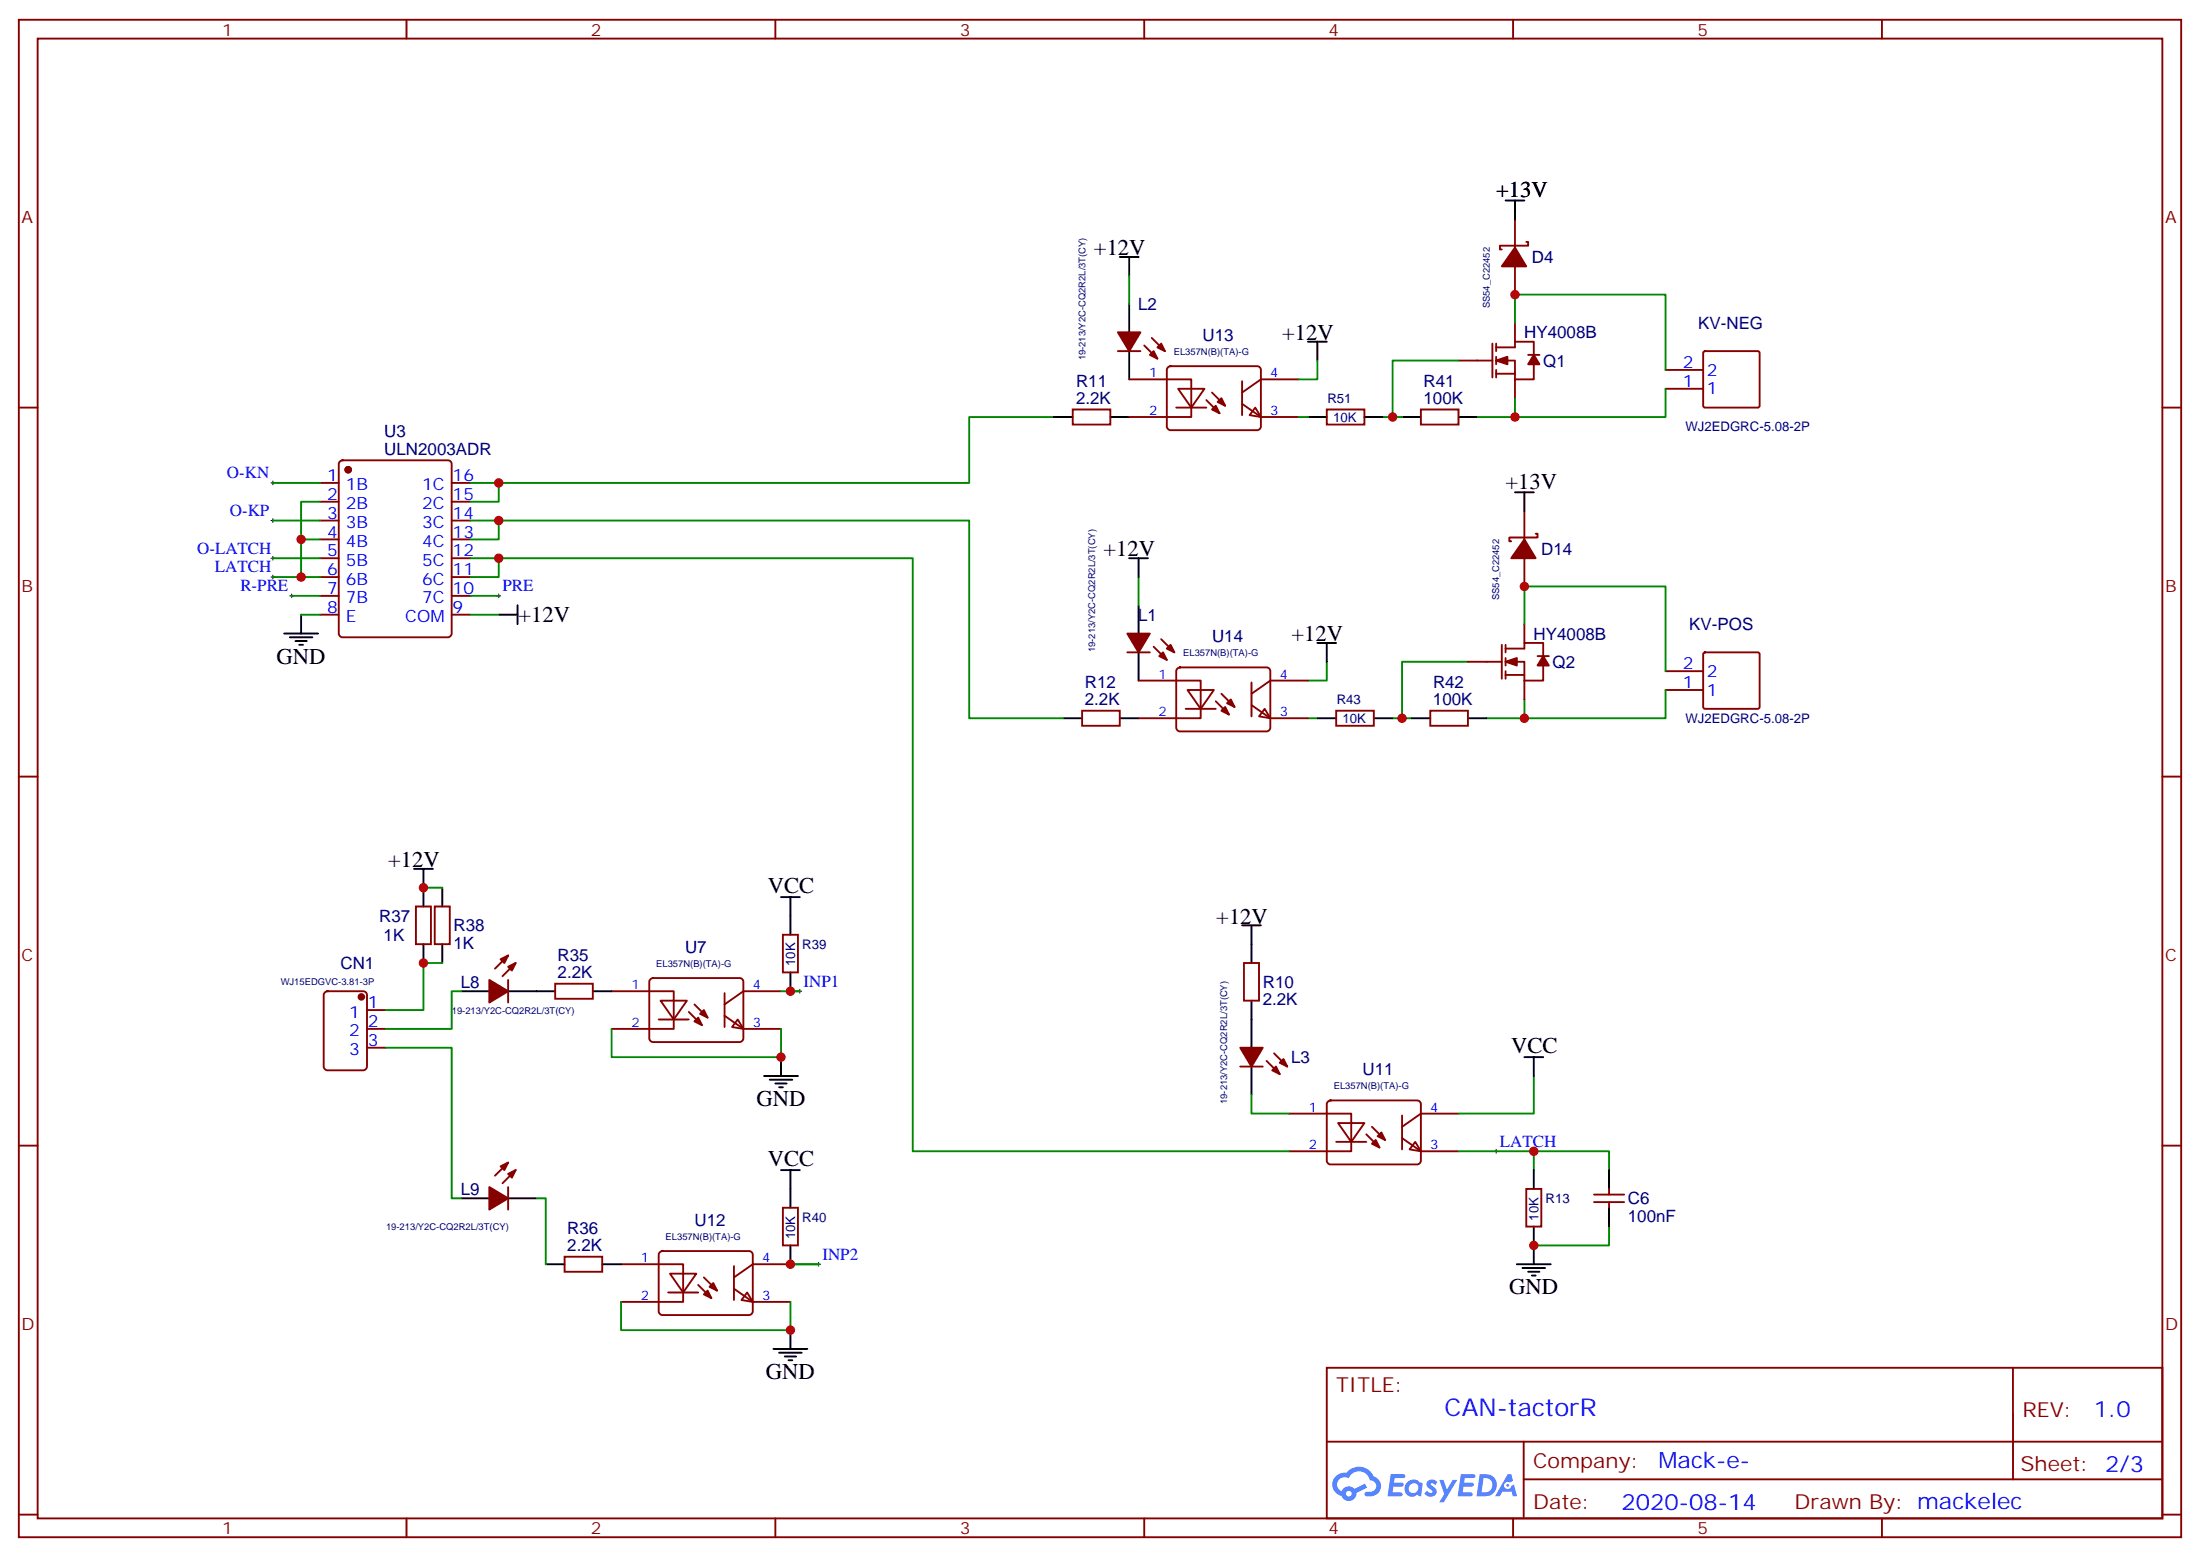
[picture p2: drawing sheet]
<svg xmlns="http://www.w3.org/2000/svg" width="412mm" height="292mm" viewBox="0 0 412 292" stroke-linecap="round" stroke-linejoin="round" font-family="sans-serif">
<g fill="none" stroke="#870000" stroke-width=".35">
<path d="M3.5 3.7h405.4v284.3h-405.4zM7.1 7.2h398.2v277.3h-398.2zM76.2 3.7v3.5M145.3 3.7v3.5M214.5 3.7v3.5M283.6 3.7v3.5M352.8 3.7v3.5M3.5 76.4h3.6M405.3 76.4h3.6M3.5 145.5h3.6M405.3 145.5h3.6M3.5 214.7h3.6"/>
<path d="M405.3 214.7h3.6M248.7 256.3h156.6v28.2h-156.6zM377.3 256.3v20.9M248.7 270.1h156.5M285.6 277.2h119.6M285.6 270.1v14.2M3.5 283.8h3.6M76.2 284.5v3.5M145.3 284.5v3.5M214.5 284.5v3.5M283.6 284.5v3.5M352.8 284.5v3.5"/>
<path d="M405.3 283.8h3.6"/>
</g>
<g fill="#5487ff">
<path d="M267.7 277.5a1.22 1.22 0 0 1 1.7 .2l-.4 .6a.47 .47 0 0 0-.3-.4 .47 .47 0 0 0-.5 .2v.1a1.55 1.55 0 0 1 1.1 1.5 1.34 1.34 0 0 1-2.3 .2l.5-.6a.6 .6 0 0 0 .5 .5 .6 .6 0 0 0 .5-.3l-.1-.2a1.25 1.25 0 0 1-.9-1.7z"/>
<path d="M260.7 276.2h1.5a1.22 1.22 0 0 1 1.2 .2 .37 .37 0 0 1-.3 .6h-1.7l-.1 .8h1.5a.37 .37 0 0 1 .3 .4 .37 .37 0 0 1-.3 .4h-1.6l-.2 1.1h.8a1.15 1.15 0 0 1 1.1 .1 .36 .36 0 0 1-.3 .6h-2.5z"/>
<path d="M273.8 276.2h1.6a1.23 1.23 0 0 1 1.1 .2 .37 .37 0 0 1-.3 .6h-1.6l-.2 .8h1.6a.37 .37 0 0 1 .3 .4 .37 .37 0 0 1-.4 .4l-1.6-.1-.1 1.1h.7a1.15 1.15 0 0 1 1.1 .2 .36 .36 0 0 1-.3 .6h-2.4z"/>
<path d="M282.6 276.2h.7l.3 1.3-.6 .3a.69 .69 0 0 0-1 .3 .69 .69 0 0 0 .4 .9 .69 .69 0 0 0 .9-.6l.5-.2 .6 2.2h-.8l-.2-.9h-1.8l-.5 .9h-.8z"/>
<path d="M269.8 277.3h.8l.6 1.8 1.1-1.8h.9l-2.6 4.2h-.8l.9-1.5z"/>
<path d="M277.4 276.2l-.6 4.2h1.3a2.11 2.11 0 0 0 2.5-2.1 2.11 2.11 0 0 0-2.5-2.1zM278.1 277a1.39 1.39 0 0 1 1.7 1.4 1.39 1.39 0 0 1-1.8 1.2h-.3z"/>
<path d="M263.7 277.8a1.47 1.47 0 0 0-.1 2.1 1.47 1.47 0 0 0 2.1 .1l.7 .4 .3-2.3-.2-.3h-.4a1.49 1.49 0 0 0-2.4 0zM264.4 278.2a.91 .91 0 0 1 1.5 .4 .91 .91 0 0 1-1 1.2 .87 .87 0 0 1-.8-.6 .87 .87 0 0 1 .3-1z"/>
<path d="M250.4 276.6a2.18 2.18 0 0 0 1.1 3.7 1.44 1.44 0 0 0 1.6 .9 1.44 1.44 0 0 0 1.2-1.4l2-1.1-.5-.7-1.9 1a1.47 1.47 0 0 0-2.4 .4 1.39 1.39 0 0 1-.7-1.9 1.39 1.39 0 0 1 2-.5 2.08 2.08 0 0 1 2.2-1.3 2.08 2.08 0 0 1 1.8 1.7 1.07 1.07 0 0 1 1.2 1 1.07 1.07 0 0 1-1 1.1h-.7a.43 .43 0 0 0-.5 .4 .43 .43 0 0 0 .4 .5 2.02 2.02 0 0 0 2.3-.8 2.02 2.02 0 0 0-.2-2.5l-.8-.5a2.98 2.98 0 0 0-5.1-.6l-1.1 .1zM252.3 279.9a.55 .55 0 0 1 1.1 0 .55 .55 0 0 1-1.1 0z"/>
<circle cx="282.6" cy="278.3" r=".26"/>
</g>
<g fill="none" stroke="#000" stroke-width=".35">
<path d="M282.2 37.6h3.6M284 37.6v3.5M209.9 48.2h3.5M211.7 48.2v3.5M211.7 57v5.3M197.6 78.1h3.5M208.1 78.1h3.6M211.7 65.8v5.3M245.2 78.1h3.5M245.2 64h3.5M246.9 64v3.6M255.8 78.1h3.5"/>
<path d="M262.8 78.1h3.5M273.4 78.1h3.5M284 92.3h3.5M285.8 92.3v3.5M53.3 118.7h6.3M54.3 119.4h4.3M56.4 115.2v3.5M93.5 115.2h3.5M97 113.4v3.5M211.7 104.6h3.5M213.4 104.6v3.5M213.4 113.4v5.3"/>
<path d="M55.4 120.1h2.1M56.1 120.8h.7M199.3 134.6h3.5M209.9 134.6h3.5M213.4 122.2v5.3M246.9 134.6h3.6M246.9 120.5h3.6M248.7 120.5v3.5M257.5 134.6h3.6M264.6 134.6h3.5M275.2 134.6h3.5M77.6 162.8h3.5"/>
<path d="M79.4 162.8v7.1M79.4 176.9v3.5M82.9 166.3v3.6M82.9 176.9v3.5M146.4 168.1h3.5M148.2 168.1v7.1M232.8 173.4h3.6M234.6 173.4v7M86.4 185.7h5.3M95.2 185.7h8.9M111.1 185.7h3.6M146.4 198.1v3.5"/>
<path d="M148.2 182.2v3.5M234.6 187.5v8.8M234.6 199.8v5.3M285.8 198.1h3.5M287.5 198.1v3.5M143.2 201.6h6.4M144.3 202.3h4.2M145.3 203h2.2M146 203.7h.8M146.4 219.3h3.5M148.2 219.3v7M287.5 219.3v3.5"/>
<path d="M301.6 219.3v3.5M86.4 224.5h5.3M95.2 224.5h5.3M102.3 236.9h3.5M112.9 236.9h3.5M148.2 233.4v3.5M284.3 236.9h6.4M285.4 237.6h4.2M286.5 238.3h2.1M287.2 239h.7M287.5 229.8v7.1M301.6 226.3v3.5"/>
<path d="M145 252.8h6.3M146 253.5h4.3M147.1 254.2h2.1M147.8 254.9h.7M148.2 249.2v3.6"/>
</g>
<g fill="#870000" stroke="#870000" stroke-width=".35">
<path d="M209.5 62.3h4.3l-2.1 3.5z"/>
<path d="M215.5 66.5l.8-.7 .7 1.4z"/>
<path d="M217 65.1l.7-.7 .7 1.4z"/>
<path d="M257.2 214.3l.7-.7 .7 1.4z"/>
<path d="M258.2 212.9l.7-.7 .7 1.4z"/>
<path d="M211.3 118.7h4.2l-2.1 3.5z"/>
<path d="M217.3 122.9l.7-.7 .7 1.4z"/>
<path d="M218.7 121.5l.7-.7 .7 1.4z"/>
<path d="M232.5 196.3h4.2l-2.1 3.5z"/>
<path d="M238.5 200.6l.7-.8 .7 1.5z"/>
<path d="M239.9 199.1l.7-.7 .7 1.4z"/>
<path d="M130.2 191.4l.7-.7 .7 1.4z"/>
<path d="M131.2 190l.7-.7 .7 1.4z"/>
<path d="M131.9 242.5l.7-.7 .7 1.4z"/>
<path d="M133 241.1l.7-.7 .7 1.4z"/>
<path d="M91.7 183.6l3.5 2.1-3.5 2.2z"/>
<path d="M95.2 181.2l1.5-.8-.7 1.5z"/>
<path d="M93.8 179.7l1.4-.7-.7 1.4z"/>
<path d="M91.7 222.4l3.5 2.1-3.5 2.2z"/>
<path d="M95.2 220l1.5-.7-.7 1.4z"/>
<path d="M93.8 218.5l1.4-.7-.7 1.5z"/>
<path d="M227.2 76.7l.7-.7 .7 1.4z"/>
<path d="M228.2 75.3l.8-.7 .7 1.4z"/>
<path d="M280.5 67.6l2.1-.7v1.4z"/>
<path d="M287.5 66.5l1.1 1.8h-2.1z"/>
<path d="M282.2 124l2.1-.7v1.4z"/>
<path d="M289.3 122.9l1 1.8h-2.1z"/>
<path d="M229 133.2l.7-.7 .7 1.4z"/>
<path d="M230 131.8l.7-.7 .7 1.4z"/>
<path d="M285.8 101.1l2.1 3.5h-4.6z"/>
<path d="M284 46.4l2.1 3.5h-4.6z"/>
<circle cx="65.3" cy="88" r=".53"/>
<circle cx="67.7" cy="186.8" r=".53"/>
</g>
<g fill="none" stroke="#870000" stroke-width=".35">
<path d="M284 41.1v5.3M284 49.9v5.3M286.1 45.3h.4v.7h-5.3v.7h.3M201.1 76.7h7v2.9h-7zM209.5 65.8h4.3M211.7 71.1h11.6v7h-11.6M214.5 64.7l2.5 2.5M215.9 63.3l2.5 2.5M219 68.8l.4-.2h16.3a.71 .71 0 0 1 .7 .7v10.6a.76 .76 0 0 1-.7 .7h-16.3a.76 .76 0 0 1-.7-.7v-10.6zM220.5 76.4h5.6M220.8 72.8h5l-2.5 3.6zM226.1 75l2.5 2.4"/>
<path d="M227.2 73.6l2.5 2.4M232.8 75.7l3.6 2.4h7M232.8 71.4v6.4M235.3 76.4l1.1 1.7-2.2-.3zM243.4 71.1h-7l-3.6 2.5M248.7 76.7h7.1v2.9h-7.1zM266.3 76.7h7.1v2.9h-7.1zM273.4 67.6h6.4M279.8 64.4v6.3M280.5 65.1h3.5v-1.1h3.5v2.5M280.5 67.6h3.5v3.5M280.5 70h3.5"/>
<path d="M280.5 64.4v1.4M280.5 66.9v1.4M280.5 69.3v1.4M284 60.5v3.5M284 71.1v3.5M286.5 66.5h2.1M287.5 68.3v2.8h-3.5M312.2 72.8h7.1M312.2 69.3h7.1M319.3 66l.3-.2h10.1l.1 .3v10.1l-.3 .2-10.1-.1-.1-.3zM60 90.5h3.5M60 94h3.5"/>
<path d="M60 97.5h3.5M63.7 86.5l.5-.2h19.8a.71 .71 0 0 1 .7 .7v31.7a.76 .76 0 0 1-.7 .7h-19.8a.76 .76 0 0 1-.7-.7v-31.7zM84.7 90.5h3.5M84.7 94h3.5M84.7 97.5h3.5M285.8 95.8v5.3M60 101.1h3.5M60 104.6h3.5M60 108.1h3.5M60 111.7h3.5M60 115.2h3.5M84.7 101.1h3.5"/>
<path d="M84.7 104.6h3.5M84.7 108.1h3.5M84.7 111.7h3.5M84.7 115.2h3.5M217.7 119.8l2.4 2.4M285.8 104.6v5.3M285.8 116.9v3.6M287.9 100h.3v.7h-5.3v.7h.4M202.8 133.2h7.1v2.8h-7.1zM211.3 122.2h4.2M213.4 127.5h11.7v7.1h-11.7M216.3 121.2l2.4 2.4"/>
<path d="M220.7 125.3l.5-.2h16.2a.71 .71 0 0 1 .7 .7v10.5a.76 .76 0 0 1-.7 .8h-16.2a.76 .76 0 0 1-.7-.8v-10.5zM222.2 132.8h5.7M222.6 129.3h4.9l-2.4 3.5zM227.9 131.4l2.5 2.5M229 130l2.4 2.5M234.6 132.1l3.5 2.5h7.1M234.6 127.9v6.3M237.1 132.8l1 1.8-2.1-.4zM245.2 127.5h-7.1l-3.5 2.5M250.5 133.2h7v2.8h-7zM268.1 133.2h7.1v2.8h-7.1zM275.2 124h6.3"/>
<path d="M281.5 120.8v6.4M282.2 121.5h3.6v-1h3.5v2.4M282.2 124h3.6v3.5M282.2 126.5h3.6M282.2 120.8v1.4M282.2 123.3v1.4M282.2 125.8v1.4M285.8 127.5v3.6M288.2 122.9h2.1M289.3 124.7v2.8h-3.5M312.2 129.3h7.1M312.2 125.8h7.1"/>
<path d="M319.3 122.4l.3-.2 10.1 .1 .1 .3v10l-.3 .2h-10.1l-.1-.3zM78 169.9h2.8v7h-2.8zM81.5 169.9h2.8v7h-2.8zM95.2 179l-2.4 2.5M146.8 175.2h2.8v7h-2.8zM60.9 185.9l.5-.2h6.7a.71 .71 0 0 1 .7 .7v13.4a.76 .76 0 0 1-.7 .8h-6.7a.76 .76 0 0 1-.7-.8v-13.4zM68.8 189.3h3.5M68.8 192.8h3.5M68.8 196.3h3.5M95.2 183.6v4.3M96.7 180.4l-2.5 2.5M104.1 184.3h7v2.8h-7z"/>
<path d="M114.7 185.7h11.6v7.1h-11.6M121.9 183.5l.5-.2h16.2a.71 .71 0 0 1 .7 .7v10.6a.76 .76 0 0 1-.7 .7h-16.2a.76 .76 0 0 1-.7-.7v-10.6zM123.5 191h5.6M123.8 187.5h5l-2.5 3.5zM129.1 189.6l2.5 2.5M130.2 188.2l2.4 2.5M135.8 190.3l3.5 2.5h7.1M135.8 186.1v6.3M138.3 191l1 1.8-2.1-.4zM146.4 185.7h-7.1l-3.5 2.5M232.5 199.8h4.2M233.2 180.4h2.8v7.1h-2.8z"/>
<path d="M237.4 198.8l2.5 2.5M238.8 197.4l2.5 2.4M95.2 217.8l-2.4 2.5M96.7 219.3l-2.5 2.4M241.7 208.7h11.6v7h-11.6M248.9 206.4l.5-.2h16.2a.71 .71 0 0 1 .7 .7v10.6a.76 .76 0 0 1-.7 .7h-16.2a.76 .76 0 0 1-.7-.7v-10.6zM250.5 214h5.6M250.8 210.4h5l-2.5 3.6zM256.1 212.5l2.5 2.5M257.2 211.1l2.4 2.5M262.8 213.3l3.5 2.4h7.1M262.8 209v6.4"/>
<path d="M265.3 214l1 1.7-2.1-.3zM273.4 208.7h-7.1l-3.5 2.4M95.2 222.4v4.3M105.8 235.5h7.1v2.8h-7.1zM116.4 236.9h11.7v7h-11.7M123.7 234.6l.5-.2h16.2a.71 .71 0 0 1 .7 .7v10.6a.76 .76 0 0 1-.7 .7h-16.2a.76 .76 0 0 1-.7-.7v-10.6zM125.6 238.7h4.9l-2.4 3.5zM131.9 239.4l2.5 2.4M137.6 237.2v6.4M146.8 226.3h2.8v7.1h-2.8zM148.2 236.9h-7.1l-3.5 2.5M286.1 222.8h2.8v7h-2.8z"/>
<path d="M298.8 225.2h5.6M298.8 223.8h5.6M301.6 222.8v1M301.6 225.2v1.1M125.2 242.2h5.7M130.9 240.8l2.4 2.4M137.6 241.5l3.5 2.4h7.1M140.1 242.2l1 1.7-2.1-.3z"/>
</g>
<g fill="none" stroke="#008700" stroke-width=".35">
<path d="M211.7 51.7v5.3M197.6 78.1h-15.9v12.4h-93.5M243.4 78.1h1.8M246.9 67.6v3.5h-3.5M259.3 78.1h1.8M273.4 67.6h-12.3v10.5h1.7M284 74.6v3.5h-7.1M284 60.5v-5.3h28.2v14.1M312.2 72.8v5.3h-28.2M51.2 90.5h8.8M51.2 97.5h8.8M60 94h-3.6v14.1"/>
<path d="M88.2 97.5h93.5v37.1h17.6M93.5 90.5v3.5h-5.3M93.5 97.5v3.6h-5.3M51.2 104.6h8.8M51.2 108.1h8.8M54.7 111.7h5.3M56.4 101.1h3.6M56.4 115.2h3.6M88.2 104.6h82.9v111.1h70.6M88.2 115.2h5.3M88.2 111.7h5.3M93.5 104.6v3.5h-5.3"/>
<path d="M213.4 108.1v5.3M285.8 116.9v-7h26.4v15.9M245.2 134.6h1.7M248.7 124v3.5h-3.5M261.1 134.6h1.7M275.2 124h-12.4v10.6h1.8M285.8 131.1v3.5h-7.1M312.2 129.3v5.3h-26.4M79.4 166.3h3.5M72.3 196.3h12.4v28.2h1.7M82.9 180.4h-3.5v8.9h-7.1M86.4 185.7h-1.7v7.1h-12.4"/>
<path d="M114.7 192.8v5.3h31.7v-5.3M146.4 185.7h3.5M234.6 205.1v3.6h7.1M273.4 215.7h14.1v3.6M287.5 201.6v7.1h-14.1M287.5 215.7h14.1v3.6M100.5 224.5h1.8v12.4M148.2 236.9h5.3M301.6 229.8v3.6h-14.1M116.4 243.9v5.3h31.8v-5.3"/>
</g>
<g fill="none" stroke="#000" stroke-width=".19">
<path d="M50.8 90.5h.7M50.8 97.5h.7M51.2 90.1v.7M51.2 97.2v.7M50.8 104.6h.7M50.8 108.1h.7M51.2 104.2v.8M51.2 107.8v.7M54.3 111.7h.7M54.7 111.3v.7M93.1 111.7h.7M93.5 111.3v.7"/>
<path d="M149.6 185.7h.7M149.9 185.4v.7M280.1 215.7h.7M280.5 215.4v.7M153.1 236.9h.7M153.5 236.5v.7"/>
</g>
<g fill="#c00">
<circle cx="93.5" cy="104.6" r=".88"/>
<circle cx="56.4" cy="108.1" r=".88"/>
<circle cx="287.5" cy="215.7" r=".88"/>
<circle cx="56.4" cy="101.1" r=".88"/>
<circle cx="79.4" cy="166.3" r=".88"/>
<circle cx="79.4" cy="180.4" r=".88"/>
<circle cx="148.2" cy="236.9" r=".88"/>
<circle cx="93.5" cy="90.5" r=".88"/>
<circle cx="93.5" cy="97.5" r=".88"/>
<circle cx="261.1" cy="78.1" r=".88"/>
<circle cx="262.8" cy="134.6" r=".88"/>
<circle cx="287.5" cy="233.4" r=".88"/>
<circle cx="284" cy="78.1" r=".88"/>
<circle cx="285.8" cy="134.6" r=".88"/>
<circle cx="285.8" cy="109.9" r=".88"/>
<circle cx="284" cy="55.2" r=".88"/>
<circle cx="148.2" cy="185.7" r=".88"/>
<circle cx="146.4" cy="198.1" r=".88"/>
<circle cx="148.2" cy="249.2" r=".88"/>
</g>
<text font-size="4.6" fill="#00f" x="270.8" y="265.3">CAN-tactorR</text>
<g font-size="4.2">
<text x="280.5" y="36.9">+13V</text>
<text x="205.1" y="47.8">+12V</text>
<text x="240.3" y="63.7">+12V</text>
<text x="282.2" y="91.5">+13V</text>
<text x="206.8" y="104.3">+12V</text>
<text x="97.2" y="116.6">+12V</text>
<text x="51.9" y="124.4">GND</text>
<text x="242.1" y="120.1">+12V</text>
<text x="72.8" y="162.5">+12V</text>
<text x="143.9" y="167.4">VCC</text>
<text x="228" y="173.1">+12V</text>
<text x="283.3" y="197.4">VCC</text>
<text x="141.8" y="207.3">GND</text>
<text x="143.9" y="218.5">VCC</text>
<text x="282.9" y="242.5">GND</text>
<text x="143.6" y="258.4">GND</text>
</g>
<g font-size="4.2" fill="#00f">
<text x="392.5" y="265.6">1.0</text>
<text x="310.9" y="275.1">Mack-e-</text>
<text x="304" y="282.9">2020-08-14</text>
</g>
<g font-size="3.9" fill="#800">
<text x="250.5" y="260.9">TITLE:</text>
<text x="379.1" y="265.6">REV:</text>
<text x="287.4" y="275.1">Company:</text>
<text x="378.7" y="275.7">Sheet: 2/3</text>
<text x="287.4" y="282.8">Date:</text>
<text x="336.4" y="282.8">Drawn By: mackelec</text>
</g>
<g font-size="3.2" fill="#800">
<text x="41.6" y="6.7">1</text>
<text x="110.8" y="6.7">2</text>
<text x="179.9" y="6.7">3</text>
<text x="249.1" y="6.7">4</text>
<text x="318.2" y="6.7">5</text>
<text x="4.1" y="41.8">A</text>
<text x="405.9" y="41.8">A</text>
<text x="4.1" y="110.9">B</text>
<text x="405.9" y="110.9">B</text>
<text x="4.1" y="180.1">C</text>
<text x="405.9" y="180.1">C</text>
<text x="4.1" y="249.2">D</text>
<text x="405.9" y="249.2">D</text>
<text x="41.6" y="287.5">1</text>
<text x="110.8" y="287.5">2</text>
<text x="179.9" y="287.5">3</text>
<text x="249.1" y="287.5">4</text>
<text x="318.2" y="287.5">5</text>
</g>
<g font-size="3.2" fill="#000080">
<text x="287.2" y="49.3">D4</text>
<text x="213.4" y="58.1">L2</text>
<text x="225.4" y="63.9">U13</text>
<text x="285.7" y="63.4">HY4008B</text>
<text x="318.3" y="61.6">KV-NEG</text>
<text x="289.3" y="68.7">Q1</text>
<text x="201.7" y="75.7">2.2K</text>
<text x="201.7" y="72.5">R11</text>
<text x="266.9" y="75.7">100K</text>
<text x="266.9" y="72.5">R41</text>
<text x="72" y="82">U3</text>
<text x="72" y="85.2">ULN2003ADR</text>
<text x="288.9" y="104">D14</text>
<text x="213.4" y="116.3">L1</text>
<text x="287.5" y="119.8">HY4008B</text>
<text x="316.7" y="118.1">KV-POS</text>
<text x="227.2" y="120.3">U14</text>
<text x="291" y="125.1">Q2</text>
<text x="203.4" y="128.9">R12</text>
<text x="268.6" y="128.9">R42</text>
<text x="203.4" y="132.1">2.2K</text>
<text x="268.6" y="132.1">100K</text>
<text x="71.1" y="172.8">R37</text>
<text x="71.9" y="176.3">1K</text>
<text x="85" y="177.7">1K</text>
<text x="85" y="174.5">R38</text>
<text x="128.4" y="178.5">U7</text>
<text x="63.8" y="181.6">CN1</text>
<text x="86.4" y="185.1">L8</text>
<text x="104.5" y="183.3">2.2K</text>
<text x="104.5" y="180.1">R35</text>
<text x="236.7" y="185.1">R10</text>
<text x="236.7" y="188.3">2.2K</text>
<text x="242" y="199.1">L3</text>
<text x="255.4" y="201.4">U11</text>
<text x="86.4" y="224">L9</text>
<text x="305.2" y="225.7">C6</text>
<text x="106.3" y="231.2">R36</text>
<text x="130.2" y="229.7">U12</text>
<text x="305.2" y="228.9">100nF</text>
<text x="106.3" y="234.4">2.2K</text>
</g>
<g font-size="3.2" fill="#00f">
<text x="315.5" y="69">2</text>
<text x="320" y="70.4">2</text>
<text x="315.5" y="72.5">1</text>
<text x="320" y="73.9">1</text>
<text x="42.5" y="89.6">O-KN</text>
<text x="61.3" y="90.1">1</text>
<text x="61.3" y="93.7">2</text>
<text x="64.8" y="91.9">1B</text>
<text x="64.8" y="95.4">2B</text>
<text x="79.1" y="95.4">2C</text>
<text x="79.1" y="91.9">1C</text>
<text x="84.8" y="93.7">15</text>
<text x="84.8" y="90.1">16</text>
<text x="43.1" y="96.7">O-KP</text>
<text x="61.3" y="97.2">3</text>
<text x="61.3" y="100.7">4</text>
<text x="64.8" y="99">3B</text>
<text x="79.1" y="99">3C</text>
<text x="84.8" y="100.7">13</text>
<text x="84.8" y="97.2">14</text>
<text x="37" y="103.7">O-LATCH</text>
<text x="40.3" y="107.2">LATCH</text>
<text x="61.3" y="104.2">5</text>
<text x="61.3" y="107.8">6</text>
<text x="64.8" y="102.5">4B</text>
<text x="64.8" y="106">5B</text>
<text x="79.1" y="106">5C</text>
<text x="79.1" y="102.5">4C</text>
<text x="84.8" y="107.8">11</text>
<text x="84.8" y="104.2">12</text>
<text x="45.1" y="110.8">R-PRE</text>
<text x="61.3" y="111.3">7</text>
<text x="64.8" y="109.5">6B</text>
<text x="64.8" y="113.1">7B</text>
<text x="79.1" y="113.1">7C</text>
<text x="79.1" y="109.5">6C</text>
<text x="84.8" y="111.3">10</text>
<text x="94.2" y="110.8">PRE</text>
<text x="61.3" y="114.8">8</text>
<text x="64.8" y="116.6">E</text>
<text x="76" y="116.6">COM</text>
<text x="84.8" y="114.8">9</text>
<text x="315.5" y="125.4">2</text>
<text x="315.5" y="128.9">1</text>
<text x="320" y="130.4">1</text>
<text x="320" y="126.8">2</text>
<text x="150.6" y="184.9">INP1</text>
<text x="65.5" y="190.7">1</text>
<text x="69" y="188.9">1</text>
<text x="65.5" y="194.2">2</text>
<text x="65.5" y="197.7">3</text>
<text x="69" y="192.4">2</text>
<text x="69" y="196">3</text>
<text x="281.2" y="214.8">LATCH</text>
<text x="154.2" y="236">INP2</text>
</g>
<g font-size="2.5" fill="#00f">
<text x="215.4" y="70.7">1</text>
<text x="238.1" y="70.7">4</text>
<text x="215.4" y="77.8">2</text>
<text x="238.1" y="77.8">3</text>
<text x="217.2" y="127.2">1</text>
<text x="239.9" y="127.2">4</text>
<text x="217.2" y="134.2">2</text>
<text x="239.9" y="134.2">3</text>
<text x="118.4" y="185.4">1</text>
<text x="141.1" y="185.4">4</text>
<text x="118.4" y="192.4">2</text>
<text x="141.1" y="192.4">3</text>
<text x="245.4" y="208.3">1</text>
<text x="268.1" y="208.3">4</text>
<text x="245.4" y="215.4">2</text>
<text x="268.1" y="215.4">3</text>
<text x="120.1" y="236.5">1</text>
<text x="142.9" y="236.5">4</text>
<text x="120.1" y="243.6">2</text>
<text x="142.9" y="243.6">3</text>
</g>
<g font-size="2.5" fill="#000080">
<text x="248.8" y="75.5">R51</text>
<text x="249.9" y="79">10K</text>
<text x="315.9" y="80.8">WJ2EDGRC-5.08-2P</text>
<text x="250.6" y="131.9">R43</text>
<text x="251.7" y="135.5">10K</text>
<text x="315.9" y="135.5">WJ2EDGRC-5.08-2P</text>
<text x="150.4" y="177.8">R39</text>
<text x="149.1" y="181" transform="rotate(-90 149.1 181)">10K</text>
<text x="289.7" y="225.5">R13</text>
<text x="149" y="232.2" transform="rotate(-90 149 232.2)">10K</text>
<text x="150.4" y="229">R40</text>
<text x="288.4" y="228.7" transform="rotate(-90 288.4 228.7)">10K</text>
</g>
<g font-size="1.8" fill="#000080">
<text x="279.3" y="57.8" transform="rotate(-90 279.3 57.8)">SS54_C22452</text>
<text x="203.5" y="67.5" transform="rotate(-90 203.5 67.5)">19-213/Y2C-CQ2R2L/3T(CY)</text>
<text x="220" y="66.5">EL357N(B)(TA)-G</text>
<text x="281.1" y="112.5" transform="rotate(-90 281.1 112.5)">SS54_C22452</text>
<text x="205.3" y="122.2" transform="rotate(-90 205.3 122.2)">19-213/Y2C-CQ2R2L/3T(CY)</text>
<text x="221.8" y="122.9">EL357N(B)(TA)-G</text>
<text x="52.6" y="184.6">WJ15EDGVC-3.81-3P</text>
<text x="123" y="181.2">EL357N(B)(TA)-G</text>
<text x="84.7" y="190">19-213/Y2C-CQ2R2L/3T(CY)</text>
<text x="230" y="206.9" transform="rotate(-90 230 206.9)">19-213/Y2C-CQ2R2L/3T(CY)</text>
<text x="250" y="204.1">EL357N(B)(TA)-G</text>
<text x="72.4" y="230.5">19-213/Y2C-CQ2R2L/3T(CY)</text>
<text x="124.8" y="232.3">EL357N(B)(TA)-G</text>
</g>
</svg>
